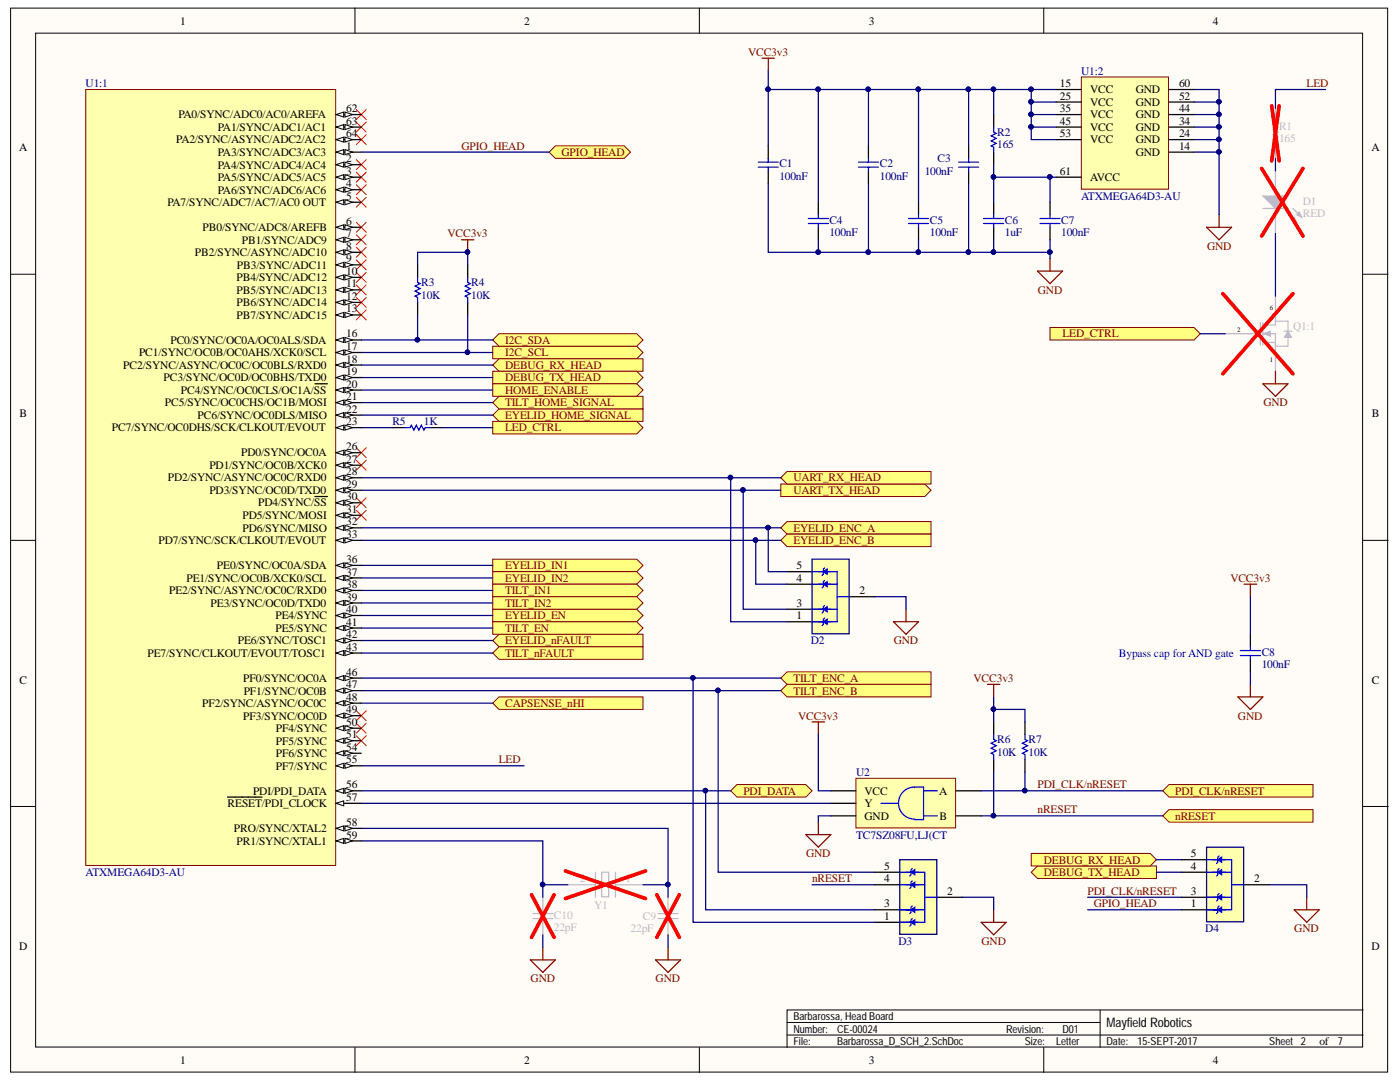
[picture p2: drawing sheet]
<svg xmlns="http://www.w3.org/2000/svg" width="279mm" height="216mm" viewBox="0 0 279 216" stroke-linecap="round" stroke-linejoin="round" font-family="sans-serif">
<g fill="#fffcf8" stroke="#000" stroke-width=".2">
<path d="M2.1 1.6h274.8v212.3h-274.8z"/>
<path d="M7.1 6.6h264.8v202.3h-264.8z"/>
</g>
<g fill="none" stroke="#000" stroke-width=".2">
<path d="M70.8 1.6v5M139.6 1.6v5M208.3 1.6v5M2.1 54.7h5M272 54.7h5M2.1 107.8h5M272 107.8h5M2.1 160.9h5M272 160.9h5M70.8 209v5M139.6 209v5M157.1 206.5h114.9"/>
<path d="M157.1 204h62.5M208.3 209v5M219.6 201.5v7.5M272 201.5h-114.9v7.5"/>
</g>
<path d="M92.1 47.8h2.5M93.3 47.8v2.5" fill="none" stroke="#800000" stroke-width=".25"/>
<circle cx="93.3" cy="50.3" r=".45" fill="#000080" stroke="#000080" stroke-width=".2"/>
<g fill="#ffff80" stroke="#800000" stroke-width=".2">
<path d="M98.3 69.1h28.8l1.2 1.2-1.2 1.3h-28.8z" fill-rule="evenodd"/>
<path d="M98.3 67.8l1.3-1.2h27.5l1.2 1.2-1.2 1.3h-27.5z" fill-rule="evenodd"/>
<path d="M155.8 96.6h28.8l1.2 1.2-1.2 1.3h-28.8z" fill-rule="evenodd"/>
<path d="M155.8 95.3l1.3-1.2h28.7v2.5h-28.7z" fill-rule="evenodd"/>
<path d="M98.3 72.8l1.3-1.2h28.7v2.5h-28.7z" fill-rule="evenodd"/>
<path d="M98.3 74.1h28.8l1.2 1.2-1.2 1.3h-28.8z" fill-rule="evenodd"/>
<path d="M98.3 140.3l1.3-1.2h28.7v2.5h-28.7z" fill-rule="evenodd"/>
<path d="M98.3 82.8l1.3-1.2h28.7v2.5h-28.7z" fill-rule="evenodd"/>
<path d="M98.3 76.6h28.8l1.2 1.2-1.2 1.3h-28.8z" fill-rule="evenodd"/>
<path d="M155.8 105.3l1.3-1.2h28.7v2.5h-28.7z" fill-rule="evenodd"/>
<path d="M155.8 107.8l1.3-1.2h28.7v2.5h-28.7z" fill-rule="evenodd"/>
<path d="M98.3 111.6h28.8l1.2 1.2-1.2 1.3h-28.8z" fill-rule="evenodd"/>
<path d="M98.3 114.1h28.8l1.2 1.2-1.2 1.3h-28.8z" fill-rule="evenodd"/>
<path d="M98.3 121.6h28.8l1.2 1.2-1.2 1.3h-28.8z" fill-rule="evenodd"/>
<path d="M98.3 127.8l1.3-1.2h28.7v2.5h-28.7z" fill-rule="evenodd"/>
<path d="M98.3 80.3l1.3-1.2h28.7v2.5h-28.7z" fill-rule="evenodd"/>
<path d="M155.8 135.3l1.3-1.2h28.7v2.5h-28.7z" fill-rule="evenodd"/>
<path d="M155.8 137.8l1.3-1.2h28.7v2.5h-28.7z" fill-rule="evenodd"/>
<path d="M98.3 116.6h28.8l1.2 1.2-1.2 1.3h-28.8z" fill-rule="evenodd"/>
<path d="M98.3 119.1h28.8l1.2 1.2-1.2 1.3h-28.8z" fill-rule="evenodd"/>
<path d="M98.3 124.1h28.8l1.2 1.2-1.2 1.3h-28.8z" fill-rule="evenodd"/>
<path d="M98.3 130.3l1.3-1.2h28.7v2.5h-28.7z" fill-rule="evenodd"/>
<path d="M145.8 157.8l1.3-1.3h13.7l1.3 1.3-1.3 1.2h-13.7z" fill-rule="evenodd"/>
<path d="M232 157.8l1.3-1.3h28.7v2.5h-28.7z" fill-rule="evenodd"/>
</g>
<path d="M152.1 11.6h2.5M153.3 11.6v2.5M207.1 54.1h5l-2.5 2.5zM209.6 51.6v2.5M178.3 124.1h5l-2.5 2.5zM180.8 121.6v2.5M105.8 191.5h5l-2.5 2.5zM108.3 189v2.5M130.8 191.5h5l-2.5 2.5zM133.3 189v2.5M195.8 184h5l-2.5 2.5zM198.3 181.5v2.5" fill="none" stroke="#800000" stroke-width=".25"/>
<path d="M113.3 176.5h5.5M118.8 174v5M120.1 174h1.4v4.9h-1.4zM122.8 176.5h5.5M122.8 174v5" fill="none" stroke="#bfbebc" stroke-width=".25"/>
<path d="M112.8 173.8l16 5.5M128.8 173.8l-16 5.5" fill="none" stroke="#f00" stroke-width=".75"/>
<g fill="none" stroke="#f00" stroke-width=".2">
<path d="M71.1 21.9l2 2M71.1 24.4l2 2M71.1 26.9l2 2M71.1 31.9l2 2M71.1 34.4l2 2M71.1 36.9l2 2M71.1 39.4l2 2M73.1 21.9l-2 2M73.1 24.4l-2 2M73.1 26.9l-2 2M73.1 31.9l-2 2M73.1 34.4l-2 2"/>
<path d="M73.1 36.9l-2 2M73.1 39.4l-2 2M71.1 44.3l2 2M71.1 46.8l2 2M71.1 49.3l2 2M71.1 51.8l2 2M71.1 54.3l2 2M71.1 56.8l2 2M71.1 59.3l2 2M73.1 44.3l-2 2M73.1 46.8l-2 2M73.1 49.3l-2 2"/>
<path d="M73.1 51.8l-2 2M73.1 54.3l-2 2M73.1 56.8l-2 2M73.1 59.3l-2 2M71.1 61.8l2 2M73.1 61.8l-2 2M71.1 99.3l2 2M73.1 99.3l-2 2M71.1 101.8l2 2M73.1 101.8l-2 2M71.1 141.8l2 2M71.1 144.3l2 2"/>
<path d="M71.1 146.8l2 2M73.1 141.8l-2 2M73.1 144.3l-2 2M73.1 146.8l-2 2"/>
</g>
<path d="M232 162.8l1.3-1.3h28.7v2.5h-28.7z" fill-rule="evenodd" fill="#ffff80" stroke="#800000" stroke-width=".2"/>
<path d="M197.1 136.6h2.5M198.3 136.6v2.5M247 139.1h5l-2.5 2.5zM249.5 136.6v2.5M260.8 179v2.5M258.3 181.5h5l-2.5 2.5z" fill="none" stroke="#800000" stroke-width=".25"/>
<path d="M109.6 30.4l1.2-1.3h13.8l1.2 1.3-1.2 1.2h-13.8z" fill-rule="evenodd" fill="#ffff80" stroke="#800000" stroke-width=".2"/>
<path d="M254.5 59.1v5M244.5 66.6h7M251.5 64.3v4.5M252 66.6h2.5v7.5M252 68.3h2.5M252 64.8h2.5M252 64.3v1M252 66.1v1M252 67.8v1M257 64.1v2" fill="none" stroke="#bfbebc" stroke-width=".25"/>
<path d="M252 66.6l1.5-.5v1z" fill="#bfbebc"/>
<path d="M252 66.6l1.5-.5v1z" fill="none" stroke="#bfbebc" stroke-width=".2"/>
<path d="M254.5 68.3v.8M257 64.1h-2.5v.7M257 67.3v1.8" fill="none" stroke="#bfbebc" stroke-width=".25"/>
<path d="M257 66.1l.8 1.2h-1.5z" fill="#bfbebc"/>
<path d="M257 66.1l.8 1.2h-1.5z" fill="none" stroke="#bfbebc" stroke-width=".2"/>
<path d="M254.5 69.1h2.5M256.3 66.1h1.5" fill="none" stroke="#bfbebc" stroke-width=".25"/>
<path d="M244 58.6l14 16M258 58.6l-14 16" fill="none" stroke="#f00" stroke-width=".75"/>
<path d="M240.8 45.3h5l-2.5 2.5zM243.3 42.9v2.4M252 76.6h5l-2.5 2.5zM254.5 74.1v2.5" fill="none" stroke="#800000" stroke-width=".25"/>
<g fill="#ffff80" stroke="#800000" stroke-width=".2">
<path d="M209.6 65.3h28.7l1.2 1.3-1.2 1.2h-28.7z" fill-rule="evenodd"/>
<path d="M98.3 84.1h28.8l1.2 1.2-1.2 1.3h-28.8z" fill-rule="evenodd"/>
</g>
<path d="M248.3 116.6h2.5M249.5 116.6v2.5" fill="none" stroke="#800000" stroke-width=".25"/>
<g fill="#ffff80" stroke="#800000" stroke-width=".2">
<path d="M205.8 174l1.3-1.2h23.7v2.5h-23.7z" fill-rule="evenodd"/>
<path d="M205.8 170.3h23.7l1.3 1.2-1.3 1.3h-23.7z" fill-rule="evenodd"/>
</g>
<g fill="none" stroke="#000" stroke-width=".25">
<path d="M153.3 29.1v2.5M153.3 34.1v2.5M173.3 29.1v2.5M173.3 34.1v2.5M193.3 29.1v2.5M193.3 34.1v2.5M198.3 22.9v2.5M198.3 30.4v2.5M83.3 52.8v2.5M93.3 52.8v2.5M163.3 40.4v2.5M163.3 45.3v2.5"/>
<path d="M183.3 40.4v2.5M183.3 45.3v2.5M198.3 40.4v2.5M198.3 45.3v2.5M209.6 40.4v2.5M209.6 45.3v2.5M83.3 60.3v2.5M93.3 60.3v2.5M78.3 85.3h2.5M85.8 85.3h2.5M249.5 126.6v2.5M249.5 131.6v2.5"/>
<path d="M198.3 144.1v2.5M198.3 151.6v2.5M204.6 144.1v2.5M204.6 151.6v2.5"/>
</g>
<g fill="none" stroke="#00f" stroke-width=".25">
<path d="M151.3 33.4h4M151.3 32.4h4M153.3 31.6v.8M153.3 33.4v.7M171.3 33.4h4M171.3 32.4h4M173.3 31.6v.8M173.3 33.4v.7M191.3 33.4h4M191.3 32.4h4M193.3 31.6v.8M193.3 33.4v.7"/>
<path d="M198.3 25.4v1l.5 .2-1 .5 1 .5-1 .5 1 .5-1 .5 .5 .3v1M83.3 55.3v1l.5 .3-1 .5 1 .5-1 .5 1 .5-1 .5 .5 .2v1M93.3 55.3v1l.5 .3-1 .5 1 .5-1 .5 1 .5-1 .5 .5 .2v1M161.3 44.6h4M161.3 43.6h4M163.3 42.9v.7M163.3 44.6v.7M181.3 44.6h4M181.3 43.6h4M183.3 42.9v.7M183.3 44.6v.7M196.3 44.6h4"/>
<path d="M196.3 43.6h4M198.3 42.9v.7M198.3 44.6v.7M207.6 44.6h4M207.6 43.6h4M209.6 42.9v.7M209.6 44.6v.7M80.8 85.3h1l.3-.5 .5 1 .5-1 .5 1 .5-1 .5 1 .2-.5h1M247.5 130.8h4M247.5 129.8h4M249.5 129.1v.7M249.5 130.8v.8"/>
<path d="M198.3 146.6v1l.5 .2-1 .5 1 .5-1 .5 1 .5-1 .5 .5 .3v1M204.6 146.6v1l.5 .2-1 .5 1 .5-1 .5 1 .5-1 .5 .5 .3v1"/>
</g>
<path d="M254.5 21.6v3.5l.5 .3-1 .5 1 .5-1 .5 1 .5-1 .5 .5 .2v3.5M254.5 34.1v5M254.5 41.6v5M108.3 179v3.3M133.3 179v3.3M106.3 182.3h4M106.3 183.3h4M108.3 183.3v3.2M131.3 182.3h4M131.3 183.3h4M133.3 183.3v3.2" fill="none" stroke="#bfbebc" stroke-width=".25"/>
<path d="M253.8 21.1l1.5 11M255.3 21.1l-1.5 11M106.1 178.5l4.5 8.5M110.6 178.5l-4.5 8.5M131.1 178.5l4.5 8.5M135.6 178.5l-4.5 8.5" fill="none" stroke="#f00" stroke-width=".75"/>
<path d="M252 39.1h5l-2.5 2.5z" fill="#bfbebc"/>
<path d="M252 39.1h5l-2.5 2.5zM257 42.6l1.8 1.7M258 41.6l1.8 1.7" fill="none" stroke="#bfbebc" stroke-width=".25"/>
<path d="M257.8 43.8l.5-.5 .5 1z" fill="#bfbebc"/>
<path d="M257.8 43.8l.5-.5 .5 1z" fill="none" stroke="#bfbebc" stroke-width=".25"/>
<path d="M258.8 42.9l.5-.5 .5 .9z" fill="#bfbebc"/>
<path d="M252 41.6h5M258.8 42.9l.5-.5 .5 .9z" fill="none" stroke="#bfbebc" stroke-width=".25"/>
<path d="M251.8 33.6l8.2 13.5M260 33.6l-8.2 13.5" fill="none" stroke="#f00" stroke-width=".75"/>
<path d="M162.1 144.1h2.5M163.3 144.1v2.5M160.8 166.5h5l-2.5 2.5zM163.3 164v2.5" fill="none" stroke="#800000" stroke-width=".25"/>
<path d="M71.1 89.3l2 2M71.1 91.8l2 2M73.1 89.3l-2 2M73.1 91.8l-2 2" fill="none" stroke="#f00" stroke-width=".2"/>
<path d="M162.1 111.6h7.4v14.9h-7.4z" fill="#ffffb0" stroke="#000080" stroke-width=".25"/>
<path d="M157.1 116.6h5M157.1 114.1h5M169.6 119.1h5M157.1 124.1h5M157.1 121.6h5" fill="none" stroke="#000" stroke-width=".25"/>
<path d="M164.3 124.1l.8-.5v1z" fill="#00f"/>
<path d="M163.3 124.1h2.5M164.3 124.1l.8-.5v1zM164.6 123.3l-.3 .3v1l-.2 .2" fill="none" stroke="#00f" stroke-width=".25"/>
<path d="M164.3 121.6l.8-.5v1z" fill="#00f"/>
<path d="M163.3 121.6h2.5M164.3 121.6l.8-.5v1zM164.6 120.8l-.3 .3v1l-.2 .2" fill="none" stroke="#00f" stroke-width=".25"/>
<path d="M164.3 116.6l.8-.5v1z" fill="#00f"/>
<path d="M163.3 116.6h2.5M164.3 116.6l.8-.5v1zM164.6 115.8l-.3 .3v1l-.2 .2" fill="none" stroke="#00f" stroke-width=".25"/>
<path d="M164.3 114.1l.8-.5v1z" fill="#00f"/>
<path d="M162.1 114.1h5v10h-5M162.1 116.6h5M164.3 114.1l.8-.5v1zM164.6 113.3l-.3 .3v1l-.2 .2M167.1 119.1h2.5M162.1 121.6h5" fill="none" stroke="#00f" stroke-width=".25"/>
<path d="M179.6 171.5h7.4v14.9h-7.4z" fill="#ffffb0" stroke="#000080" stroke-width=".25"/>
<path d="M174.6 176.5h5M174.6 174h5M187.1 179h5M174.6 184h5M174.6 181.5h5" fill="none" stroke="#000" stroke-width=".25"/>
<path d="M181.8 184l.8-.5v1z" fill="#00f"/>
<path d="M180.8 184h2.5M181.8 184l.8-.5v1zM182.1 183.3l-.3 .2v1l-.2 .3" fill="none" stroke="#00f" stroke-width=".25"/>
<path d="M181.8 181.5l.8-.5v1z" fill="#00f"/>
<path d="M180.8 181.5h2.5M181.8 181.5l.8-.5v1zM182.1 180.8l-.3 .2v1l-.2 .3" fill="none" stroke="#00f" stroke-width=".25"/>
<path d="M181.8 176.5l.8-.5v1z" fill="#00f"/>
<path d="M180.8 176.5h2.5M181.8 176.5l.8-.5v1zM182.1 175.8l-.3 .2v1l-.2 .3" fill="none" stroke="#00f" stroke-width=".25"/>
<path d="M181.8 174l.8-.5v1z" fill="#00f"/>
<path d="M179.6 174h5v10h-5M179.6 176.5h5M181.8 174l.8-.5v1zM182.1 173.3l-.3 .2v1l-.2 .3M184.6 179h2.5M179.6 181.5h5" fill="none" stroke="#00f" stroke-width=".25"/>
<path d="M240.8 169h7.4v14.9h-7.4z" fill="#ffffb0" stroke="#000080" stroke-width=".25"/>
<path d="M235.8 179h5M235.8 174h5M235.8 171.5h5M248.3 176.5h5M235.8 181.5h5" fill="none" stroke="#000" stroke-width=".25"/>
<path d="M243 181.5l.8-.5v1z" fill="#00f"/>
<path d="M242 181.5h2.5M243 181.5l.8-.5v1zM243.3 180.8l-.3 .2v1l-.2 .3" fill="none" stroke="#00f" stroke-width=".25"/>
<path d="M243 179l.8-.5v1z" fill="#00f"/>
<path d="M242 179h2.5M243 179l.8-.5v1zM243.3 178.3l-.3 .2v1l-.2 .3" fill="none" stroke="#00f" stroke-width=".25"/>
<path d="M243 174l.8-.5v1z" fill="#00f"/>
<path d="M242 174h2.5M243 174l.8-.5v1zM243.3 173.3l-.3 .2v1l-.2 .3" fill="none" stroke="#00f" stroke-width=".25"/>
<path d="M243 171.5l.8-.5v1z" fill="#00f"/>
<path d="M240.8 171.5h5v10h-5M240.8 179h5M240.8 174h5M243 171.5l.8-.5v1zM243.3 170.8l-.3 .2v1l-.2 .3M245.8 176.5h2.5" fill="none" stroke="#00f" stroke-width=".25"/>
<path d="M170.8 155.3h19.9v9.9h-19.9z" fill="#ffffb0" stroke="#800000" stroke-width=".2"/>
<path d="M165.8 157.8h5M190.8 157.8h5M165.8 162.8h5M165.8 160.3h5M190.8 162.8h5" fill="none" stroke="#000" stroke-width=".25"/>
<path d="M182.6 157h1.7v6.5h-1.7M182.6 157.1a3.2 3.2 0 0 0-3.3 3.1 3.2 3.2 0 0 0 3.3 3.2M184.3 157.8h2.8M175.8 160.3h3.5M184.3 162.8h2.8" fill="none" stroke="#00f" stroke-width=".25"/>
<g fill="none" stroke="#000080" stroke-width=".25">
<path d="M153.3 14.1v3.8h10M153.3 17.9v11.2M173.3 17.9v11.2M183.3 17.9v22.5M193.3 17.9h-30v22.5M198.3 17.9v5M205.8 17.9h-12.5v11.2M210.8 17.9h-5v2.5M238.3 17.9h5v2.5M264.5 17.9h-10v3.7M72.1 30.4h37.5M153.3 36.6v13.7h56.3v1.3"/>
<path d="M173.3 36.6v13.7M193.3 36.6v13.7M198.3 32.9v2.5M209.6 35.4v5M210.8 35.4h-12.5v5M210.8 22.9h-5v2.5M210.8 20.4h-5v2.5M210.8 25.4h-5v2.5h5M238.3 30.4h5v12.5M238.3 27.9h5v2.5M238.3 25.4h5v2.5M238.3 22.9h5v2.5"/>
<path d="M238.3 20.4h5v2.5M254.5 31.6v2.5M83.3 52.8v-2.5h10v2.5M163.3 47.8v2.5M183.3 47.8v2.5M198.3 47.8v2.5M209.6 47.8v2.5M254.5 46.6v12.5M72.1 72.8h26.2M72.1 75.3h26.2M72.1 77.8h26.2M83.3 62.8v5h-11.2"/>
<path d="M83.3 67.8h15M93.3 62.8v7.5h-21.2M93.3 70.3h5M239.5 66.6h5M72.1 95.3h83.7M72.1 97.8h83.7M72.1 80.3h26.2M72.1 82.8h26.2M72.1 85.3h6.2M88.3 85.3h10M145.8 95.3v28.8h11.3M148.3 97.8v23.8h8.8"/>
<path d="M72.1 107.8h83.7M72.1 105.3h83.7M72.1 112.8h26.2M72.1 115.3h26.2M72.1 117.8h26.2M150.8 107.8v8.8h6.3M153.3 105.3v8.8h3.8M174.6 119.1h6.2v2.5M249.5 119.1v7.5M72.1 135.3h83.7M72.1 137.8h83.7M72.1 127.8h26.2"/>
<path d="M72.1 130.3h26.2M72.1 120.3h26.2M72.1 122.8h26.2M72.1 125.3h26.2M138.3 135.3v48.7h36.3M143.3 137.8v36.2h31.3M198.3 139.1v5M249.5 134.1v2.5M72.1 157.8h73.7M72.1 140.3h26.2M72.1 152.8h32.5M140.8 157.8v23.7h33.8"/>
<path d="M163.3 146.6v11.2h2.5M195.8 157.8h36.2M198.3 141.6h6.3v2.5M198.3 154.1v8.7M204.6 154.1v3.7M72.1 167.8h36.2v8.7M72.1 165.3h61.2v11.2h-5M72.1 160.3h93.7M113.3 176.5h-5v2.5M133.3 176.5v2.5M162.1 176.5h12.5M165.8 162.8h-2.5v1.2"/>
<path d="M192.1 179h6.2v2.5M195.8 162.8h36.2M217.1 179h18.7M230.8 171.5h5M230.8 174h5M253.3 176.5h7.5v2.5M108.3 186.5v2.5M133.3 186.5v2.5M217.1 181.5h18.7"/>
</g>
<g fill="#000080" stroke="#000080" stroke-width=".2">
<circle cx="93.3" cy="50.3" r=".45"/>
<circle cx="83.3" cy="67.8" r=".45"/>
<circle cx="93.3" cy="70.3" r=".45"/>
<circle cx="145.8" cy="95.3" r=".45"/>
<circle cx="148.3" cy="97.8" r=".45"/>
<circle cx="243.2" cy="30.3" r=".45"/>
<circle cx="243.2" cy="27.8" r=".45"/>
<circle cx="243.2" cy="25.3" r=".45"/>
<circle cx="243.2" cy="22.8" r=".45"/>
<circle cx="243.2" cy="20.3" r=".45"/>
<circle cx="198.3" cy="50.3" r=".45"/>
<circle cx="198.3" cy="35.3" r=".45"/>
<circle cx="209.5" cy="35.3" r=".45"/>
<circle cx="205.8" cy="25.3" r=".45"/>
<circle cx="205.8" cy="22.8" r=".45"/>
<circle cx="205.8" cy="20.3" r=".45"/>
<circle cx="205.8" cy="17.8" r=".45"/>
<circle cx="183.3" cy="50.3" r=".45"/>
<circle cx="173.3" cy="50.3" r=".45"/>
<circle cx="163.3" cy="50.3" r=".45"/>
<circle cx="198.3" cy="17.8" r=".45"/>
<circle cx="193.3" cy="17.8" r=".45"/>
<circle cx="193.3" cy="50.3" r=".45"/>
<circle cx="183.3" cy="17.8" r=".45"/>
<circle cx="173.3" cy="17.8" r=".45"/>
<circle cx="163.3" cy="17.8" r=".45"/>
<circle cx="209.5" cy="50.3" r=".45"/>
<circle cx="153.3" cy="17.8" r=".45"/>
<circle cx="138.3" cy="135.3" r=".45"/>
<circle cx="150.8" cy="107.8" r=".45"/>
<circle cx="153.3" cy="105.3" r=".45"/>
<circle cx="198.3" cy="141.5" r=".45"/>
<circle cx="108.3" cy="176.5" r=".45"/>
<circle cx="133.3" cy="176.5" r=".45"/>
<circle cx="143.3" cy="137.8" r=".45"/>
<circle cx="198.3" cy="162.7" r=".45"/>
<circle cx="204.5" cy="157.7" r=".45"/>
<circle cx="140.8" cy="157.7" r=".45"/>
</g>
<path d="M17.1 17.9h49.9v154.8h-49.9z" fill="#ffffb0" stroke="#800000" stroke-width=".2"/>
<path d="M67.1 137.8h5" fill="none" stroke="#000" stroke-width=".25"/>
<path d="M67.1 137.8l1.5-.5v1z" fill="#fffcf8"/>
<path d="M67.1 137.8l1.5-.5v1z" fill="none" stroke="#000" stroke-width=".2"/>
<path d="M68.8 137.3l1.5 .5-1.5 .5z" fill="#fffcf8"/>
<path d="M68.8 137.3l1.5 .5-1.5 .5z" fill="none" stroke="#000" stroke-width=".2"/>
<path d="M67.1 135.3h5" fill="none" stroke="#000" stroke-width=".25"/>
<path d="M67.1 135.3l1.5-.5v1z" fill="#fffcf8"/>
<path d="M67.1 135.3l1.5-.5v1z" fill="none" stroke="#000" stroke-width=".2"/>
<path d="M68.8 134.8l1.5 .5-1.5 .5z" fill="#fffcf8"/>
<path d="M68.8 134.8l1.5 .5-1.5 .5z" fill="none" stroke="#000" stroke-width=".2"/>
<path d="M67.1 22.9h5" fill="none" stroke="#000" stroke-width=".25"/>
<path d="M67.1 22.9l1.5-.5v1z" fill="#fffcf8"/>
<path d="M67.1 22.9l1.5-.5v1z" fill="none" stroke="#000" stroke-width=".2"/>
<path d="M68.8 22.4l1.5 .5-1.5 .5z" fill="#fffcf8"/>
<path d="M68.8 22.4l1.5 .5-1.5 .5z" fill="none" stroke="#000" stroke-width=".2"/>
<path d="M67.1 25.4h5" fill="none" stroke="#000" stroke-width=".25"/>
<path d="M67.1 25.4l1.5-.5v1z" fill="#fffcf8"/>
<path d="M67.1 25.4l1.5-.5v1z" fill="none" stroke="#000" stroke-width=".2"/>
<path d="M68.8 24.9l1.5 .5-1.5 .5z" fill="#fffcf8"/>
<path d="M68.8 24.9l1.5 .5-1.5 .5z" fill="none" stroke="#000" stroke-width=".2"/>
<path d="M67.1 27.9h5" fill="none" stroke="#000" stroke-width=".25"/>
<path d="M67.1 27.9l1.5-.5v1z" fill="#fffcf8"/>
<path d="M67.1 27.9l1.5-.5v1z" fill="none" stroke="#000" stroke-width=".2"/>
<path d="M68.8 27.4l1.5 .5-1.5 .5z" fill="#fffcf8"/>
<path d="M68.8 27.4l1.5 .5-1.5 .5z" fill="none" stroke="#000" stroke-width=".2"/>
<path d="M67.1 30.4h5" fill="none" stroke="#000" stroke-width=".25"/>
<path d="M67.1 30.4l1.5-.5v1z" fill="#fffcf8"/>
<path d="M67.1 30.4l1.5-.5v1z" fill="none" stroke="#000" stroke-width=".2"/>
<path d="M68.8 29.9l1.5 .5-1.5 .5z" fill="#fffcf8"/>
<path d="M68.8 29.9l1.5 .5-1.5 .5z" fill="none" stroke="#000" stroke-width=".2"/>
<path d="M67.1 32.9h5" fill="none" stroke="#000" stroke-width=".25"/>
<path d="M67.1 32.9l1.5-.5v1z" fill="#fffcf8"/>
<path d="M67.1 32.9l1.5-.5v1z" fill="none" stroke="#000" stroke-width=".2"/>
<path d="M68.8 32.4l1.5 .5-1.5 .5z" fill="#fffcf8"/>
<path d="M68.8 32.4l1.5 .5-1.5 .5z" fill="none" stroke="#000" stroke-width=".2"/>
<path d="M67.1 35.4h5" fill="none" stroke="#000" stroke-width=".25"/>
<path d="M67.1 35.4l1.5-.5v1z" fill="#fffcf8"/>
<path d="M67.1 35.4l1.5-.5v1z" fill="none" stroke="#000" stroke-width=".2"/>
<path d="M68.8 34.9l1.5 .5-1.5 .5z" fill="#fffcf8"/>
<path d="M68.8 34.9l1.5 .5-1.5 .5z" fill="none" stroke="#000" stroke-width=".2"/>
<path d="M67.1 75.3h5" fill="none" stroke="#000" stroke-width=".25"/>
<path d="M67.1 75.3l1.5-.5v1z" fill="#fffcf8"/>
<path d="M67.1 75.3l1.5-.5v1z" fill="none" stroke="#000" stroke-width=".2"/>
<path d="M68.8 74.8l1.5 .5-1.5 .5z" fill="#fffcf8"/>
<path d="M68.8 74.8l1.5 .5-1.5 .5z" fill="none" stroke="#000" stroke-width=".2"/>
<path d="M67.1 77.8h5" fill="none" stroke="#000" stroke-width=".25"/>
<path d="M67.1 77.8l1.5-.5v1z" fill="#fffcf8"/>
<path d="M67.1 77.8l1.5-.5v1z" fill="none" stroke="#000" stroke-width=".2"/>
<path d="M68.8 77.3l1.5 .5-1.5 .5z" fill="#fffcf8"/>
<path d="M68.8 77.3l1.5 .5-1.5 .5z" fill="none" stroke="#000" stroke-width=".2"/>
<path d="M62.8 76.6h2.5M67.1 80.3h5" fill="none" stroke="#000" stroke-width=".25"/>
<path d="M67.1 80.3l1.5-.5v1z" fill="#fffcf8"/>
<path d="M67.1 80.3l1.5-.5v1z" fill="none" stroke="#000" stroke-width=".2"/>
<path d="M68.8 79.8l1.5 .5-1.5 .5z" fill="#fffcf8"/>
<path d="M68.8 79.8l1.5 .5-1.5 .5z" fill="none" stroke="#000" stroke-width=".2"/>
<path d="M67.1 82.8h5" fill="none" stroke="#000" stroke-width=".25"/>
<path d="M67.1 82.8l1.5-.5v1z" fill="#fffcf8"/>
<path d="M67.1 82.8l1.5-.5v1z" fill="none" stroke="#000" stroke-width=".2"/>
<path d="M68.8 82.3l1.5 .5-1.5 .5z" fill="#fffcf8"/>
<path d="M68.8 82.3l1.5 .5-1.5 .5z" fill="none" stroke="#000" stroke-width=".2"/>
<path d="M67.1 90.3h5" fill="none" stroke="#000" stroke-width=".25"/>
<path d="M67.1 90.3l1.5-.5v1z" fill="#fffcf8"/>
<path d="M67.1 90.3l1.5-.5v1z" fill="none" stroke="#000" stroke-width=".2"/>
<path d="M68.8 89.8l1.5 .5-1.5 .5z" fill="#fffcf8"/>
<path d="M68.8 89.8l1.5 .5-1.5 .5z" fill="none" stroke="#000" stroke-width=".2"/>
<path d="M67.1 92.8h5" fill="none" stroke="#000" stroke-width=".25"/>
<path d="M67.1 92.8l1.5-.5v1z" fill="#fffcf8"/>
<path d="M67.1 92.8l1.5-.5v1z" fill="none" stroke="#000" stroke-width=".2"/>
<path d="M68.8 92.3l1.5 .5-1.5 .5z" fill="#fffcf8"/>
<path d="M68.8 92.3l1.5 .5-1.5 .5z" fill="none" stroke="#000" stroke-width=".2"/>
<path d="M67.1 95.3h5" fill="none" stroke="#000" stroke-width=".25"/>
<path d="M67.1 95.3l1.5-.5v1z" fill="#fffcf8"/>
<path d="M67.1 95.3l1.5-.5v1z" fill="none" stroke="#000" stroke-width=".2"/>
<path d="M68.8 94.8l1.5 .5-1.5 .5z" fill="#fffcf8"/>
<path d="M68.8 94.8l1.5 .5-1.5 .5z" fill="none" stroke="#000" stroke-width=".2"/>
<path d="M67.1 97.8h5" fill="none" stroke="#000" stroke-width=".25"/>
<path d="M67.1 97.8l1.5-.5v1z" fill="#fffcf8"/>
<path d="M67.1 97.8l1.5-.5v1z" fill="none" stroke="#000" stroke-width=".2"/>
<path d="M68.8 97.3l1.5 .5-1.5 .5z" fill="#fffcf8"/>
<path d="M68.8 97.3l1.5 .5-1.5 .5z" fill="none" stroke="#000" stroke-width=".2"/>
<path d="M67.1 100.3h5" fill="none" stroke="#000" stroke-width=".25"/>
<path d="M67.1 100.3l1.5-.5v1z" fill="#fffcf8"/>
<path d="M67.1 100.3l1.5-.5v1z" fill="none" stroke="#000" stroke-width=".2"/>
<path d="M68.8 99.8l1.5 .5-1.5 .5z" fill="#fffcf8"/>
<path d="M68.8 99.8l1.5 .5-1.5 .5z" fill="none" stroke="#000" stroke-width=".2"/>
<path d="M62.8 99.1h2.5M67.1 105.3h5" fill="none" stroke="#000" stroke-width=".25"/>
<path d="M67.1 105.3l1.5-.5v1z" fill="#fffcf8"/>
<path d="M67.1 105.3l1.5-.5v1z" fill="none" stroke="#000" stroke-width=".2"/>
<path d="M68.8 104.8l1.5 .5-1.5 .5z" fill="#fffcf8"/>
<path d="M68.8 104.8l1.5 .5-1.5 .5z" fill="none" stroke="#000" stroke-width=".2"/>
<path d="M67.1 107.8h5" fill="none" stroke="#000" stroke-width=".25"/>
<path d="M67.1 107.8l1.5-.5v1z" fill="#fffcf8"/>
<path d="M67.1 107.8l1.5-.5v1z" fill="none" stroke="#000" stroke-width=".2"/>
<path d="M68.8 107.3l1.5 .5-1.5 .5z" fill="#fffcf8"/>
<path d="M68.8 107.3l1.5 .5-1.5 .5z" fill="none" stroke="#000" stroke-width=".2"/>
<path d="M67.1 117.8h5" fill="none" stroke="#000" stroke-width=".25"/>
<path d="M67.1 117.8l1.5-.5v1z" fill="#fffcf8"/>
<path d="M67.1 117.8l1.5-.5v1z" fill="none" stroke="#000" stroke-width=".2"/>
<path d="M68.8 117.3l1.5 .5-1.5 .5z" fill="#fffcf8"/>
<path d="M68.8 117.3l1.5 .5-1.5 .5z" fill="none" stroke="#000" stroke-width=".2"/>
<path d="M67.1 120.3h5" fill="none" stroke="#000" stroke-width=".25"/>
<path d="M67.1 120.3l1.5-.5v1z" fill="#fffcf8"/>
<path d="M67.1 120.3l1.5-.5v1z" fill="none" stroke="#000" stroke-width=".2"/>
<path d="M68.8 119.8l1.5 .5-1.5 .5z" fill="#fffcf8"/>
<path d="M68.8 119.8l1.5 .5-1.5 .5z" fill="none" stroke="#000" stroke-width=".2"/>
<path d="M67.1 122.8h5" fill="none" stroke="#000" stroke-width=".25"/>
<path d="M67.1 122.8l1.5-.5v1z" fill="#fffcf8"/>
<path d="M67.1 122.8l1.5-.5v1z" fill="none" stroke="#000" stroke-width=".2"/>
<path d="M68.8 122.3l1.5 .5-1.5 .5z" fill="#fffcf8"/>
<path d="M68.8 122.3l1.5 .5-1.5 .5z" fill="none" stroke="#000" stroke-width=".2"/>
<path d="M67.1 125.3h5" fill="none" stroke="#000" stroke-width=".25"/>
<path d="M67.1 125.3l1.5-.5v1z" fill="#fffcf8"/>
<path d="M67.1 125.3l1.5-.5v1z" fill="none" stroke="#000" stroke-width=".2"/>
<path d="M68.8 124.8l1.5 .5-1.5 .5z" fill="#fffcf8"/>
<path d="M68.8 124.8l1.5 .5-1.5 .5z" fill="none" stroke="#000" stroke-width=".2"/>
<path d="M67.1 112.8h5" fill="none" stroke="#000" stroke-width=".25"/>
<path d="M67.1 112.8l1.5-.5v1z" fill="#fffcf8"/>
<path d="M67.1 112.8l1.5-.5v1z" fill="none" stroke="#000" stroke-width=".2"/>
<path d="M68.8 112.3l1.5 .5-1.5 .5z" fill="#fffcf8"/>
<path d="M68.8 112.3l1.5 .5-1.5 .5z" fill="none" stroke="#000" stroke-width=".2"/>
<path d="M67.1 37.9h5" fill="none" stroke="#000" stroke-width=".25"/>
<path d="M67.1 37.9l1.5-.5v1z" fill="#fffcf8"/>
<path d="M67.1 37.9l1.5-.5v1z" fill="none" stroke="#000" stroke-width=".2"/>
<path d="M68.8 37.4l1.5 .5-1.5 .5z" fill="#fffcf8"/>
<path d="M68.8 37.4l1.5 .5-1.5 .5z" fill="none" stroke="#000" stroke-width=".2"/>
<path d="M67.1 40.4h5" fill="none" stroke="#000" stroke-width=".25"/>
<path d="M67.1 40.4l1.5-.5v1z" fill="#fffcf8"/>
<path d="M67.1 40.4l1.5-.5v1z" fill="none" stroke="#000" stroke-width=".2"/>
<path d="M68.8 39.9l1.5 .5-1.5 .5z" fill="#fffcf8"/>
<path d="M68.8 39.9l1.5 .5-1.5 .5z" fill="none" stroke="#000" stroke-width=".2"/>
<path d="M67.1 62.8h5" fill="none" stroke="#000" stroke-width=".25"/>
<path d="M67.1 62.8l1.5-.5v1z" fill="#fffcf8"/>
<path d="M67.1 62.8l1.5-.5v1z" fill="none" stroke="#000" stroke-width=".2"/>
<path d="M68.8 62.3l1.5 .5-1.5 .5z" fill="#fffcf8"/>
<path d="M68.8 62.3l1.5 .5-1.5 .5z" fill="none" stroke="#000" stroke-width=".2"/>
<path d="M67.1 67.8h5" fill="none" stroke="#000" stroke-width=".25"/>
<path d="M67.1 67.8l1.5-.5v1z" fill="#fffcf8"/>
<path d="M67.1 67.8l1.5-.5v1z" fill="none" stroke="#000" stroke-width=".2"/>
<path d="M68.8 67.3l1.5 .5-1.5 .5z" fill="#fffcf8"/>
<path d="M68.8 67.3l1.5 .5-1.5 .5z" fill="none" stroke="#000" stroke-width=".2"/>
<path d="M67.1 70.3h5" fill="none" stroke="#000" stroke-width=".25"/>
<path d="M67.1 70.3l1.5-.5v1z" fill="#fffcf8"/>
<path d="M67.1 70.3l1.5-.5v1z" fill="none" stroke="#000" stroke-width=".2"/>
<path d="M68.8 69.8l1.5 .5-1.5 .5z" fill="#fffcf8"/>
<path d="M68.8 69.8l1.5 .5-1.5 .5z" fill="none" stroke="#000" stroke-width=".2"/>
<path d="M67.1 72.8h5" fill="none" stroke="#000" stroke-width=".25"/>
<path d="M67.1 72.8l1.5-.5v1z" fill="#fffcf8"/>
<path d="M67.1 72.8l1.5-.5v1z" fill="none" stroke="#000" stroke-width=".2"/>
<path d="M68.8 72.3l1.5 .5-1.5 .5z" fill="#fffcf8"/>
<path d="M68.8 72.3l1.5 .5-1.5 .5z" fill="none" stroke="#000" stroke-width=".2"/>
<path d="M67.1 102.8h5" fill="none" stroke="#000" stroke-width=".25"/>
<path d="M67.1 102.8l1.5-.5v1z" fill="#fffcf8"/>
<path d="M67.1 102.8l1.5-.5v1z" fill="none" stroke="#000" stroke-width=".2"/>
<path d="M68.8 102.3l1.5 .5-1.5 .5z" fill="#fffcf8"/>
<path d="M68.8 102.3l1.5 .5-1.5 .5z" fill="none" stroke="#000" stroke-width=".2"/>
<path d="M67.1 115.3h5" fill="none" stroke="#000" stroke-width=".25"/>
<path d="M67.1 115.3l1.5-.5v1z" fill="#fffcf8"/>
<path d="M67.1 115.3l1.5-.5v1z" fill="none" stroke="#000" stroke-width=".2"/>
<path d="M68.8 114.8l1.5 .5-1.5 .5z" fill="#fffcf8"/>
<path d="M68.8 114.8l1.5 .5-1.5 .5z" fill="none" stroke="#000" stroke-width=".2"/>
<path d="M67.1 145.3h5" fill="none" stroke="#000" stroke-width=".25"/>
<path d="M67.1 145.3l1.5-.5v1z" fill="#fffcf8"/>
<path d="M67.1 145.3l1.5-.5v1z" fill="none" stroke="#000" stroke-width=".2"/>
<path d="M68.8 144.8l1.5 .5-1.5 .5z" fill="#fffcf8"/>
<path d="M68.8 144.8l1.5 .5-1.5 .5z" fill="none" stroke="#000" stroke-width=".2"/>
<path d="M67.1 147.8h5" fill="none" stroke="#000" stroke-width=".25"/>
<path d="M67.1 147.8l1.5-.5v1z" fill="#fffcf8"/>
<path d="M67.1 147.8l1.5-.5v1z" fill="none" stroke="#000" stroke-width=".2"/>
<path d="M68.8 147.3l1.5 .5-1.5 .5z" fill="#fffcf8"/>
<path d="M68.8 147.3l1.5 .5-1.5 .5z" fill="none" stroke="#000" stroke-width=".2"/>
<path d="M67.1 152.8h5" fill="none" stroke="#000" stroke-width=".25"/>
<path d="M67.1 152.8l1.5-.5v1z" fill="#fffcf8"/>
<path d="M67.1 152.8l1.5-.5v1z" fill="none" stroke="#000" stroke-width=".2"/>
<path d="M68.8 152.3l1.5 .5-1.5 .5z" fill="#fffcf8"/>
<path d="M68.8 152.3l1.5 .5-1.5 .5z" fill="none" stroke="#000" stroke-width=".2"/>
<path d="M67.1 140.3h5" fill="none" stroke="#000" stroke-width=".25"/>
<path d="M67.1 140.3l1.5-.5v1z" fill="#fffcf8"/>
<path d="M67.1 140.3l1.5-.5v1z" fill="none" stroke="#000" stroke-width=".2"/>
<path d="M68.8 139.8l1.5 .5-1.5 .5z" fill="#fffcf8"/>
<path d="M68.8 139.8l1.5 .5-1.5 .5z" fill="none" stroke="#000" stroke-width=".2"/>
<path d="M67.1 47.8h5" fill="none" stroke="#000" stroke-width=".25"/>
<path d="M67.1 47.8l1.5-.5v1z" fill="#fffcf8"/>
<path d="M67.1 47.8l1.5-.5v1z" fill="none" stroke="#000" stroke-width=".2"/>
<path d="M68.8 47.3l1.5 .5-1.5 .5z" fill="#fffcf8"/>
<path d="M68.8 47.3l1.5 .5-1.5 .5z" fill="none" stroke="#000" stroke-width=".2"/>
<path d="M67.1 60.3h5" fill="none" stroke="#000" stroke-width=".25"/>
<path d="M67.1 60.3l1.5-.5v1z" fill="#fffcf8"/>
<path d="M67.1 60.3l1.5-.5v1z" fill="none" stroke="#000" stroke-width=".2"/>
<path d="M68.8 59.8l1.5 .5-1.5 .5z" fill="#fffcf8"/>
<path d="M68.8 59.8l1.5 .5-1.5 .5z" fill="none" stroke="#000" stroke-width=".2"/>
<path d="M67.1 130.3h5" fill="none" stroke="#000" stroke-width=".25"/>
<path d="M67.1 130.3l1.5-.5v1z" fill="#fffcf8"/>
<path d="M67.1 130.3l1.5-.5v1z" fill="none" stroke="#000" stroke-width=".2"/>
<path d="M68.8 129.8l1.5 .5-1.5 .5z" fill="#fffcf8"/>
<path d="M68.8 129.8l1.5 .5-1.5 .5z" fill="none" stroke="#000" stroke-width=".2"/>
<path d="M67.1 45.3h5" fill="none" stroke="#000" stroke-width=".25"/>
<path d="M67.1 45.3l1.5-.5v1z" fill="#fffcf8"/>
<path d="M67.1 45.3l1.5-.5v1z" fill="none" stroke="#000" stroke-width=".2"/>
<path d="M68.8 44.8l1.5 .5-1.5 .5z" fill="#fffcf8"/>
<path d="M68.8 44.8l1.5 .5-1.5 .5z" fill="none" stroke="#000" stroke-width=".2"/>
<path d="M67.1 50.3h5" fill="none" stroke="#000" stroke-width=".25"/>
<path d="M67.1 50.3l1.5-.5v1z" fill="#fffcf8"/>
<path d="M67.1 50.3l1.5-.5v1z" fill="none" stroke="#000" stroke-width=".2"/>
<path d="M68.8 49.8l1.5 .5-1.5 .5z" fill="#fffcf8"/>
<path d="M68.8 49.8l1.5 .5-1.5 .5z" fill="none" stroke="#000" stroke-width=".2"/>
<path d="M67.1 57.8h5" fill="none" stroke="#000" stroke-width=".25"/>
<path d="M67.1 57.8l1.5-.5v1z" fill="#fffcf8"/>
<path d="M67.1 57.8l1.5-.5v1z" fill="none" stroke="#000" stroke-width=".2"/>
<path d="M68.8 57.3l1.5 .5-1.5 .5z" fill="#fffcf8"/>
<path d="M68.8 57.3l1.5 .5-1.5 .5z" fill="none" stroke="#000" stroke-width=".2"/>
<path d="M67.1 150.3h5" fill="none" stroke="#000" stroke-width=".25"/>
<path d="M67.1 150.3l1.5-.5v1z" fill="#fffcf8"/>
<path d="M67.1 150.3l1.5-.5v1z" fill="none" stroke="#000" stroke-width=".2"/>
<path d="M68.8 149.8l1.5 .5-1.5 .5z" fill="#fffcf8"/>
<path d="M68.8 149.8l1.5 .5-1.5 .5z" fill="none" stroke="#000" stroke-width=".2"/>
<path d="M67.1 55.3h5" fill="none" stroke="#000" stroke-width=".25"/>
<path d="M67.1 55.3l1.5-.5v1z" fill="#fffcf8"/>
<path d="M67.1 55.3l1.5-.5v1z" fill="none" stroke="#000" stroke-width=".2"/>
<path d="M68.8 54.8l1.5 .5-1.5 .5z" fill="#fffcf8"/>
<path d="M68.8 54.8l1.5 .5-1.5 .5z" fill="none" stroke="#000" stroke-width=".2"/>
<path d="M67.1 85.3h5" fill="none" stroke="#000" stroke-width=".25"/>
<path d="M67.1 85.3l1.5-.5v1z" fill="#fffcf8"/>
<path d="M67.1 85.3l1.5-.5v1z" fill="none" stroke="#000" stroke-width=".2"/>
<path d="M68.8 84.8l1.5 .5-1.5 .5z" fill="#fffcf8"/>
<path d="M68.8 84.8l1.5 .5-1.5 .5z" fill="none" stroke="#000" stroke-width=".2"/>
<path d="M67.1 127.8h5" fill="none" stroke="#000" stroke-width=".25"/>
<path d="M67.1 127.8l1.5-.5v1z" fill="#fffcf8"/>
<path d="M67.1 127.8l1.5-.5v1z" fill="none" stroke="#000" stroke-width=".2"/>
<path d="M68.8 127.3l1.5 .5-1.5 .5z" fill="#fffcf8"/>
<path d="M68.8 127.3l1.5 .5-1.5 .5z" fill="none" stroke="#000" stroke-width=".2"/>
<path d="M67.1 52.8h5" fill="none" stroke="#000" stroke-width=".25"/>
<path d="M67.1 52.8l1.5-.5v1z" fill="#fffcf8"/>
<path d="M67.1 52.8l1.5-.5v1z" fill="none" stroke="#000" stroke-width=".2"/>
<path d="M68.8 52.3l1.5 .5-1.5 .5z" fill="#fffcf8"/>
<path d="M68.8 52.3l1.5 .5-1.5 .5z" fill="none" stroke="#000" stroke-width=".2"/>
<path d="M67.1 142.8h5" fill="none" stroke="#000" stroke-width=".25"/>
<path d="M67.1 142.8l1.5-.5v1z" fill="#fffcf8"/>
<path d="M67.1 142.8l1.5-.5v1z" fill="none" stroke="#000" stroke-width=".2"/>
<path d="M68.8 142.3l1.5 .5-1.5 .5z" fill="#fffcf8"/>
<path d="M68.8 142.3l1.5 .5-1.5 .5z" fill="none" stroke="#000" stroke-width=".2"/>
<path d="M67.1 167.8h5" fill="none" stroke="#000" stroke-width=".25"/>
<path d="M67.1 167.8l1.5-.5v1z" fill="#fffcf8"/>
<path d="M67.1 167.8l1.5-.5v1z" fill="none" stroke="#000" stroke-width=".2"/>
<path d="M68.8 167.3l1.5 .5-1.5 .5z" fill="#fffcf8"/>
<path d="M68.8 167.3l1.5 .5-1.5 .5z" fill="none" stroke="#000" stroke-width=".2"/>
<path d="M67.1 160.3h5" fill="none" stroke="#000" stroke-width=".25"/>
<path d="M67.1 160.3l1.5-.5v1z" fill="#fffcf8"/>
<path d="M67.1 160.3l1.5-.5v1z" fill="none" stroke="#000" stroke-width=".2"/>
<path d="M45.4 159h6.9M67.1 157.8h5" fill="none" stroke="#000" stroke-width=".25"/>
<path d="M67.1 157.8l1.5-.5v1z" fill="#fffcf8"/>
<path d="M67.1 157.8l1.5-.5v1z" fill="none" stroke="#000" stroke-width=".2"/>
<path d="M68.8 157.3l1.5 .5-1.5 .5z" fill="#fffcf8"/>
<path d="M68.8 157.3l1.5 .5-1.5 .5z" fill="none" stroke="#000" stroke-width=".2"/>
<path d="M67.1 165.3h5" fill="none" stroke="#000" stroke-width=".25"/>
<path d="M67.1 165.3l1.5-.5v1z" fill="#fffcf8"/>
<path d="M67.1 165.3l1.5-.5v1z" fill="none" stroke="#000" stroke-width=".2"/>
<path d="M68.8 164.8l1.5 .5-1.5 .5z" fill="#fffcf8"/>
<path d="M68.8 164.8l1.5 .5-1.5 .5z" fill="none" stroke="#000" stroke-width=".2"/>
<path d="M215.8 15.4h17.4v22.4h-17.4z" fill="#ffffb0" stroke="#800000" stroke-width=".2"/>
<path d="M210.8 17.9h5M233.3 17.9h5M210.8 35.4h5M210.8 25.4h5M210.8 27.9h5M210.8 20.4h5M210.8 22.9h5M233.3 25.4h5M233.3 27.9h5M233.3 20.4h5M233.3 22.9h5M233.3 30.4h5" fill="none" stroke="#000" stroke-width=".25"/>
<text font-size="2.6" x="220.8" y="205">Mayfield Robotics</text>
<g font-size="2.3">
<text x="35.9" y="4.9">1</text>
<text x="104.6" y="4.9">2</text>
<text x="173.4" y="4.9">3</text>
<text x="242.1" y="4.9">4</text>
<text x="211.5" y="17.3">15</text>
<text x="235.3" y="17.3">60</text>
<text x="35.6" y="23.6">PA0/SYNC/ADC0/AC0/AREFA</text>
<text x="69.1" y="22.4">62</text>
<text x="211.5" y="19.9">25</text>
<text x="211.5" y="22.4">35</text>
<text x="217.5" y="18.6">VCC</text>
<text x="217.5" y="21.1">VCC</text>
<text x="217.5" y="23.6">VCC</text>
<text x="226.7" y="18.6">GND</text>
<text x="226.7" y="23.6">GND</text>
<text x="226.7" y="21.1">GND</text>
<text x="235.3" y="22.4">44</text>
<text x="235.3" y="19.9">52</text>
<text x="35.2" y="28.6">PA2/SYNC/ASYNC/ADC2/AC2</text>
<text x="43.5" y="26.1">PA1/SYNC/ADC1/AC1</text>
<text x="69.1" y="24.9">63</text>
<text x="69.1" y="27.4">64</text>
<text x="69.1" y="29.9">1</text>
<text x="211.5" y="24.9">45</text>
<text x="211.5" y="27.4">53</text>
<text x="217.5" y="26.1">VCC</text>
<text x="217.5" y="28.6">VCC</text>
<text x="226.7" y="28.6">GND</text>
<text x="226.7" y="26.1">GND</text>
<text x="235.3" y="27.4">24</text>
<text x="235.3" y="24.9">34</text>
<text x="235.3" y="29.9">14</text>
<text x="3.8" y="30.2">A</text>
<text x="43.5" y="31.1">PA3/SYNC/ADC3/AC3</text>
<text x="43.5" y="33.7">PA4/SYNC/ADC4/AC4</text>
<text x="69.1" y="32.4">2</text>
<text x="69.1" y="34.8">3</text>
<text x="211.5" y="34.8">61</text>
<text x="226.7" y="31.1">GND</text>
<text x="273.7" y="30.2">A</text>
<text x="33.4" y="41.1">PA7/SYNC/ADC7/AC7/AC0 OUT</text>
<text x="43.5" y="36.1">PA5/SYNC/ADC5/AC5</text>
<text x="43.5" y="38.6">PA6/SYNC/ADC6/AC6</text>
<text x="69.1" y="37.4">4</text>
<text x="69.1" y="39.8">5</text>
<text x="217.5" y="36.1">AVCC</text>
<text x="40.4" y="46.1">PB0/SYNC/ADC8/AREFB</text>
<text x="69.1" y="47.4">7</text>
<text x="69.1" y="44.9">6</text>
<text x="38.9" y="51.1">PB2/SYNC/ASYNC/ADC10</text>
<text x="47.3" y="53.6">PB3/SYNC/ADC11</text>
<text x="48.3" y="48.6">PB1/SYNC/ADC9</text>
<text x="69.1" y="49.9">8</text>
<text x="69.1" y="52.3">9</text>
<text x="47.2" y="58.6">PB5/SYNC/ADC13</text>
<text x="47.2" y="56.1">PB4/SYNC/ADC12</text>
<text x="69.1" y="59.9">12</text>
<text x="69.1" y="57.3">11</text>
<text x="69.1" y="54.9">10</text>
<text x="47.2" y="63.6">PB7/SYNC/ADC15</text>
<text x="47.2" y="61.1">PB6/SYNC/ADC14</text>
<text x="69.1" y="62.3">13</text>
<text x="27.7" y="71.1">PC1/SYNC/OC0B/OC0AHS/XCK0/SCL</text>
<text x="34" y="68.6">PC0/SYNC/OC0A/OC0ALS/SDA</text>
<text x="69.1" y="67.3">16</text>
<text x="69.1" y="69.8">17</text>
<text x="24.6" y="73.6">PC2/SYNC/ASYNC/OC0C/OC0BLS/RXD0</text>
<text x="32.6" y="76.1">PC3/SYNC/OC0D/OC0BHS/TXD0</text>
<text x="69.1" y="74.8">19</text>
<text x="69.1" y="77.4">20</text>
<text x="69.1" y="72.4">18</text>
<text x="3.9" y="83.3">B</text>
<text x="32.9" y="81.1">PC5/SYNC/OC0CHS/OC1B/MOSI</text>
<text x="36.1" y="78.6">PC4/SYNC/OC0CLS/OC1A/SS</text>
<text x="39.4" y="83.6">PC6/SYNC/OC0DLS/MISO</text>
<text x="69.1" y="79.8">21</text>
<text x="69.1" y="82.4">22</text>
<text x="273.8" y="83.3">B</text>
<text x="22.3" y="86.1">PC7/SYNC/OC0DHS/SCK/CLKOUT/EVOUT</text>
<text x="69.1" y="89.8">26</text>
<text x="69.1" y="84.8">23</text>
<text x="41.8" y="93.6">PD1/SYNC/OC0B/XCK0</text>
<text x="48.1" y="91.1">PD0/SYNC/OC0A</text>
<text x="69.1" y="92.3">27</text>
<text x="69.1" y="94.9">28</text>
<text x="33.5" y="96.1">PD2/SYNC/ASYNC/OC0C/RXD0</text>
<text x="41.8" y="98.6">PD3/SYNC/OC0D/TXD0</text>
<text x="51.5" y="101.1">PD4/SYNC/SS</text>
<text x="69.1" y="97.3">29</text>
<text x="69.1" y="99.9">30</text>
<text x="48.4" y="106.1">PD6/SYNC/MISO</text>
<text x="48.4" y="103.6">PD5/SYNC/MOSI</text>
<text x="69.1" y="104.9">32</text>
<text x="69.1" y="107.3">33</text>
<text x="69.1" y="102.3">31</text>
<text x="31.6" y="108.6">PD7/SYNC/SCK/CLKOUT/EVOUT</text>
<text x="43.3" y="113.6">PE0/SYNC/OC0A/SDA</text>
<text x="69.1" y="112.3">36</text>
<text x="158.9" y="113.6">5</text>
<text x="33.7" y="118.6">PE2/SYNC/ASYNC/OC0C/RXD0</text>
<text x="37.2" y="116.1">PE1/SYNC/OC0B/XCK0/SCL</text>
<text x="69.1" y="117.3">38</text>
<text x="69.1" y="119.8">39</text>
<text x="69.1" y="114.8">37</text>
<text x="158.9" y="116.1">4</text>
<text x="171.5" y="118.6">2</text>
<text x="42" y="121.1">PE3/SYNC/OC0D/TXD0</text>
<text x="55" y="123.5">PE4/SYNC</text>
<text x="69.1" y="122.4">40</text>
<text x="69.1" y="124.8">41</text>
<text x="158.9" y="123.5">1</text>
<text x="158.9" y="121.1">3</text>
<text x="29.4" y="131.1">PE7/SYNC/CLKOUT/EVOUT/TOSC1</text>
<text x="47.5" y="128.5">PE6/SYNC/TOSC1</text>
<text x="55" y="126.1">PE5/SYNC</text>
<text x="69.1" y="129.8">43</text>
<text x="69.1" y="127.3">42</text>
<text x="3.9" y="136.4">C</text>
<text x="48.5" y="136.1">PF0/SYNC/OC0A</text>
<text x="69.1" y="137.3">47</text>
<text x="69.1" y="134.8">46</text>
<text x="273.8" y="136.4">C</text>
<text x="40.3" y="141">PF2/SYNC/ASYNC/OC0C</text>
<text x="48.5" y="143.6">PF3/SYNC/OC0D</text>
<text x="48.6" y="138.6">PF1/SYNC/OC0B</text>
<text x="69.1" y="139.8">48</text>
<text x="69.1" y="142.3">49</text>
<text x="55.1" y="146">PF4/SYNC</text>
<text x="55.1" y="148.6">PF5/SYNC</text>
<text x="69.1" y="144.9">50</text>
<text x="69.1" y="147.3">51</text>
<text x="69.1" y="149.8">54</text>
<text x="55.1" y="153.6">PF7/SYNC</text>
<text x="55.1" y="151">PF6/SYNC</text>
<text x="69.1" y="152.3">55</text>
<text x="45.4" y="161.1">RESET/PDI_CLOCK</text>
<text x="50.5" y="158.6">PDI/PDI_DATA</text>
<text x="69.1" y="159.8">57</text>
<text x="69.1" y="157.3">56</text>
<text x="172.5" y="161.1">Y</text>
<text x="172.5" y="158.6">VCC</text>
<text x="187.4" y="158.6">A</text>
<text x="46.7" y="166.1">PRO/SYNC/XTAL2</text>
<text x="69.1" y="167.3">59</text>
<text x="69.1" y="164.8">58</text>
<text x="172.5" y="163.5">GND</text>
<text x="187.5" y="163.5">B</text>
<text x="47.2" y="168.5">PR1/SYNC/XTAL1</text>
<text x="176.4" y="173.5">5</text>
<text x="237.7" y="173.5">4</text>
<text x="237.7" y="171.1">5</text>
<text x="176.4" y="176.1">4</text>
<text x="189" y="178.6">2</text>
<text x="237.7" y="178.6">3</text>
<text x="250.3" y="176.1">2</text>
<text x="176.4" y="183.6">1</text>
<text x="176.4" y="181">3</text>
<text x="237.7" y="181">1</text>
<text x="3.8" y="189.5">D</text>
<text x="273.7" y="189.5">D</text>
<text x="263.3" y="208.5">of</text>
<text x="35.9" y="212.2">1</text>
<text x="104.6" y="212.2">2</text>
<text x="173.4" y="212.2">3</text>
<text x="242.1" y="212.2">4</text>
</g>
<g font-size="2.3" fill="#800000">
<text x="149.3" y="11.2">VCC3v3</text>
<text x="260.8" y="17.3">LED</text>
<text x="92.1" y="29.9">GPIO_HEAD</text>
<text x="112.1" y="31.1">GPIO_HEAD</text>
<text x="89.3" y="47.4">VCC3v3</text>
<text x="240.9" y="49.9">GND</text>
<text x="207.1" y="58.6">GND</text>
<text x="100.8" y="71.1">I2C_SCL</text>
<text x="100.8" y="68.6">I2C_SDA</text>
<text x="212" y="67.3">LED_CTRL</text>
<text x="100.8" y="73.6">DEBUG_RX_HEAD</text>
<text x="100.8" y="76.1">DEBUG_TX_HEAD</text>
<text x="100.8" y="83.6">EYELID_HOME_SIGNAL</text>
<text x="100.8" y="78.6">HOME_ENABLE</text>
<text x="100.8" y="81.1">TILT_HOME_SIGNAL</text>
<text x="252.1" y="81.1">GND</text>
<text x="100.8" y="86.1">LED_CTRL</text>
<text x="158.3" y="98.6">UART_TX_HEAD</text>
<text x="158.3" y="96.1">UART_RX_HEAD</text>
<text x="158.3" y="106.1">EYELID_ENC_A</text>
<text x="100.8" y="113.6">EYELID_IN1</text>
<text x="158.3" y="108.6">EYELID_ENC_B</text>
<text x="100.8" y="116.1">EYELID_IN2</text>
<text x="100.8" y="118.6">TILT_IN1</text>
<text x="245.5" y="116.1">VCC3v3</text>
<text x="100.8" y="123.5">EYELID_EN</text>
<text x="100.8" y="121.1">TILT_IN2</text>
<text x="100.8" y="128.5">EYELID_nFAULT</text>
<text x="100.8" y="126.1">TILT_EN</text>
<text x="100.8" y="131.1">TILT_nFAULT</text>
<text x="178.4" y="128.5">GND</text>
<text x="158.3" y="136.1">TILT_ENC_A</text>
<text x="194.3" y="136.1">VCC3v3</text>
<text x="100.8" y="141">CAPSENSE_nHI</text>
<text x="158.3" y="138.6">TILT_ENC_B</text>
<text x="159.3" y="143.6">VCC3v3</text>
<text x="247.1" y="143.6">GND</text>
<text x="99.6" y="152.3">LED</text>
<text x="148.4" y="158.6">PDI_DATA</text>
<text x="207.1" y="157.3">PDI_CLK/nRESET</text>
<text x="234.5" y="158.6">PDI_CLK/nRESET</text>
<text x="207.1" y="162.3">nRESET</text>
<text x="234.5" y="163.5">nRESET</text>
<text x="160.9" y="171.1">GND</text>
<text x="208.3" y="172.3">DEBUG_RX_HEAD</text>
<text x="162.1" y="176.1">nRESET</text>
<text x="208.3" y="174.8">DEBUG_TX_HEAD</text>
<text x="217" y="178.6">PDI_CLK/nRESET</text>
<text x="218.3" y="181">GPIO_HEAD</text>
<text x="195.9" y="188.6">GND</text>
<text x="258.3" y="186">GND</text>
<text x="105.9" y="196">GND</text>
<text x="130.8" y="196">GND</text>
</g>
<g font-size="2.3" fill="#000080">
<text x="17.1" y="17.3">U1:1</text>
<text x="215.8" y="14.9">U1:2</text>
<text x="199" y="29.6">165</text>
<text x="199" y="27.1">R2</text>
<text x="155.5" y="35.9">100nF</text>
<text x="155.5" y="33.4">C1</text>
<text x="175.6" y="35.9">100nF</text>
<text x="175.6" y="33.4">C2</text>
<text x="184.6" y="34.8">100nF</text>
<text x="187.1" y="32.4">C3</text>
<text x="215.8" y="39.8">ATXMEGA64D3-AU</text>
<text x="165.5" y="47.1">100nF</text>
<text x="165.5" y="44.6">C4</text>
<text x="185.6" y="47.1">100nF</text>
<text x="185.6" y="44.6">C5</text>
<text x="200.5" y="47.1">1uF</text>
<text x="200.5" y="44.6">C6</text>
<text x="211.8" y="47.1">100nF</text>
<text x="211.8" y="44.6">C7</text>
<text x="84.1" y="59.6">10K</text>
<text x="84.1" y="57.1">R3</text>
<text x="94.1" y="59.6">10K</text>
<text x="94.1" y="57.1">R4</text>
<text x="78.3" y="84.8">R5</text>
<text x="84.6" y="84.8">1K</text>
<text x="161.8" y="128.5">D2</text>
<text x="251.8" y="130.8">C8</text>
<text x="251.8" y="133.4">100nF</text>
<text x="199" y="148.3">R6</text>
<text x="205.3" y="148.3">R7</text>
<text x="170.9" y="154.8">U2</text>
<text x="199" y="150.8">10K</text>
<text x="205.3" y="150.8">10K</text>
<text x="170.9" y="167.3">TC7SZ08FU,LJ(CT</text>
<text x="17.1" y="174.8">ATXMEGA64D3-AU</text>
<text x="179.3" y="188.6">D3</text>
<text x="240.5" y="186">D4</text>
</g>
<g font-size="2.3" fill="#bfbebc">
<text x="255.3" y="28.3">165</text>
<text x="255.3" y="25.9">R1</text>
<text x="260" y="40.8">D1</text>
<text x="260" y="43.4">RED</text>
<text x="258.1" y="65.9">Q1:1</text>
<text x="115.7" y="176.1">2</text>
<text x="124.8" y="176.1">1</text>
<text x="110.5" y="185.8">22pF</text>
<text x="110.5" y="183.3">C10</text>
<text x="118.6" y="181.3">Y1</text>
<text x="128.3" y="183.6">C9</text>
<text x="125.9" y="186">22pF</text>
</g>
<text font-size="2.3" fill="#00f" x="223.3" y="131.1">Bypass cap for AND gate</text>
<g font-size="2.2">
<text x="158.3" y="203.5">Barbarossa, Head Board</text>
<text x="158.3" y="206.1">Number:</text>
<text x="158.3" y="208.5">File:</text>
<text x="167" y="206.1">CE-00024</text>
<text x="167" y="208.5">Barbarossa_D_SCH_2.SchDoc</text>
<text x="200.8" y="206.1">Revision:</text>
<text x="204.5" y="208.5">Size:</text>
<text x="210.8" y="208.5">Letter</text>
<text x="212" y="206.1">D01</text>
<text x="220.8" y="208.5">Date:</text>
<text x="227" y="208.5">15-SEPT-2017</text>
<text x="253.3" y="208.5">Sheet 2</text>
<text x="267" y="208.5">7</text>
</g>
<g font-size="1.4">
<text x="253.4" y="61.8">6</text>
<text x="246.9" y="66.3">2</text>
<text x="253.4" y="72.3">1</text>
</g>
</svg>
